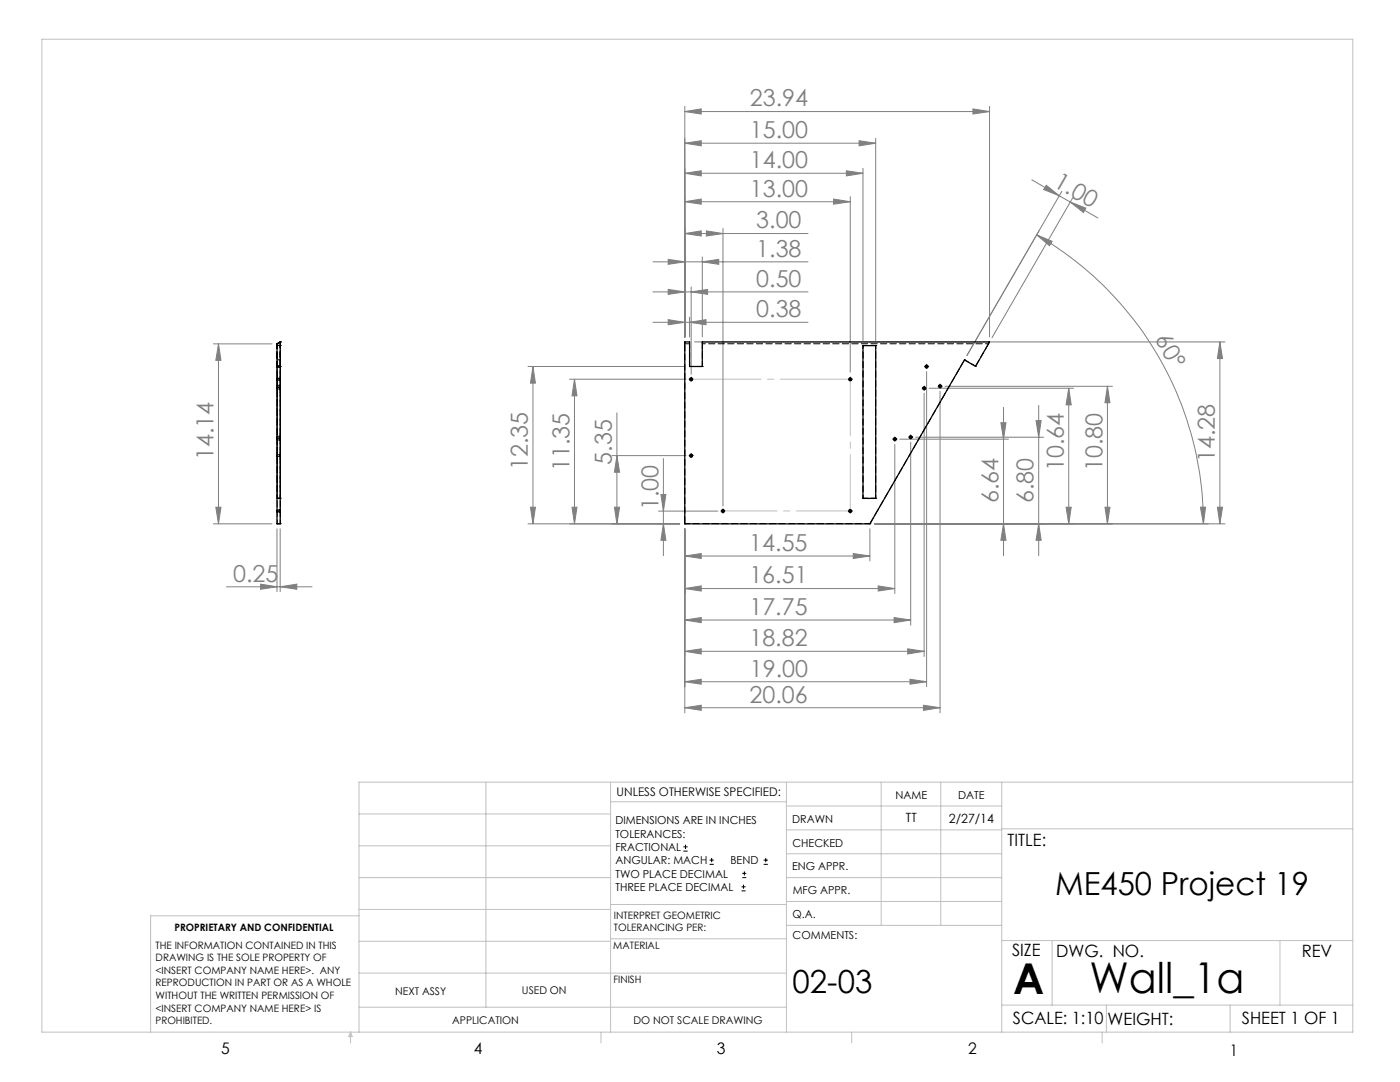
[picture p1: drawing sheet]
<svg xmlns="http://www.w3.org/2000/svg" width="279mm" height="216mm" viewBox="0 0 279 216" stroke-linecap="round" stroke-linejoin="round" font-family="sans-serif">
<g fill="none" stroke="#000" stroke-width=".2">
<path d="M137.7 75.7h.5M137.9 75.4v.5M169.4 75.7h.5M169.7 75.4v.5M184.2 77.5h.5M184.4 77.2v.5M184.7 73.1h.5M184.9 72.9v.5M187.4 77.1h.5M187.6 76.8v.5M137.7 90.9h.5M137.9 90.7v.5"/>
<path d="M178.3 87.6h.5M178.6 87.4v.5M181.5 87.2h.5M181.8 87v.5M144 102h.5M144.3 101.7v.5M169.4 102h.5M169.7 101.7v.5M136.4 169.8h.8M136.4 169h.8M136.8 168.6v.8M141.6 172.5h.9"/>
<path d="M141.6 171.6h.9M142 171.2v.8M148 177.8h.8M148 177h.8M148.1 175.1h.8M148.1 174.3h.8M148.4 176.5v.8M148.6 173.9v.8M152.4 172.5h.8M152.4 171.6h.8M152.8 171.2v.8"/>
</g>
<g fill="none" stroke="#808080" stroke-width=".2">
<path d="M136.7 22.3l3.2-.6v1.1zM136.7 28.6l3.2-.5v1zM136.7 34.6l3.2-.5v1zM136.7 21.2v46M136.7 22.3h60.8M136.7 28.6h38.1M136.7 34.6h35.5M166.4 39.7l3.3 .6-3.3 .4zM168.9 34.1l3.3 .5-3.3 .5zM169.7 39.2v35.1M171.4 28.1l3.4 .5-3.4 .5zM172.2 33.6v34.3"/>
<path d="M174.8 27.6v40.3M194.2 21.7l3.3 .6-3.3 .5zM197.5 21.2v46M205.9 35.9l5.5 3.2M208.8 37l2.6 2.1-3.1-1.3zM211.4 39.1l2.2 1.2M211.9 38.2l-18.9 32.7M214.1 39.4l-16.1 28M130.3 58.2h31M130.3 52.2h31M133.3 51.8l3.4 .4-3.4 .5zM133.3 57.7l3.4 .5-3.4 .5z"/>
<path d="M136.7 40.3l3.2-.6v1zM136.7 46.6l3.2-.5v1zM136.7 40.3h33M136.7 46.6h24.6M137.9 58.2l3.3-.5v1zM137.9 57.3v17.4M140.2 52.2l3.2-.4v.9zM140.2 51.3v15.9M141 46.1l3.3 .5-3.3 .5zM144.3 45.6v55.4M206.9 46.8l3.1 1.4-.6 .8zM206.9 46.8a66.6 66.6 0 0 1 33.3 57.7"/>
<path d="M213.6 40.3l3.1 1.2-.5 .9zM213.6 40.3l5.5 3.2M42.6 68.6h11.7M43.6 68.6v35.9M43.6 68.6l.5 3.3h-1zM105.4 73.1h31.2M106.4 73.1l.5 3.3h-1zM106.4 73.1v31.4M113.7 75.7h23.2M114.7 75.7l.4 3.3h-.9zM114.7 75.7v28.8M130.3 64.3h31"/>
<path d="M133.3 63.8l3.4 .5-3.4 .5zM137.6 64.3l3.3-.5v1zM137.6 63.3v3.9M138.6 68.2h105.9M184.4 78.5v52.5M184.9 74.2v62.8M185.5 77.5h28.8M187.6 78.1v64.1M188.6 77.1h33.4M213.3 77.5l.5 3.3h-1zM213.3 77.5v27M221 77.1l.5 3.3h-1z"/>
<path d="M221 77.1v27.4M243.5 68.2l.5 3.3h-1zM243.5 68.2v36.3M122.1 90.9h14.8M123.1 90.9l.5 3.3h-1zM123.1 82.4v22.1M131.9 98.7h1l-.5 3.3zM132.4 91.5v19.4M178.6 88.7v29.7M179.6 87.6h21.7M181.8 88.2v36.5M182.7 87.2h25.6"/>
<path d="M199.7 84.3h1.1l-.5 3.3zM200.3 81.3v29.6M206.8 83.9h1l-.5 3.3zM207.3 80.9v30M42.6 104.5h11.7M43.1 101.2h1l-.5 3.3zM45.2 117.1h17.1M52 116.6l3.3 .5-3.3 .5zM55.3 105.5v12.6M55.9 117.1l3.3-.5v1zM55.9 105.5v12.6M105.4 104.5h30.2"/>
<path d="M105.9 101.2h1l-.5 3.3zM114.2 101.2h.9l-.4 3.3zM122.6 101.2h1l-.5 3.3zM131.4 102h11.9M132.4 104.5l.5 3.3h-1zM136.7 110.9l3.2-.4v.9zM136.7 117.4l3.2-.5v1zM136.7 105.5v36.7M136.7 110.9h36.9M136.7 117.4h41.9M170.3 110.5l3.3 .4-3.3 .5zM173.6 105.5v6.4"/>
<path d="M174.6 104.5h69.9M175.3 116.9l3.3 .5-3.3 .5zM200.3 104.5l.5 3.3h-1.1zM207.3 104.5l.5 3.3h-1zM212.8 101.2h1l-.5 3.3zM220.5 101.2h1l-.5 3.3zM239.6 101.2h1l-.4 3.3zM243 101.2h1l-.5 3.3zM136.7 123.7l3.2-.5v1zM136.7 130l3.2-.5v1zM136.7 136l3.2-.5v1zM136.7 123.7h45.1"/>
<path d="M136.7 130h47.7M136.7 136h48.2M178.4 123.2l3.4 .5-3.4 .5zM181.2 129.5l3.2 .5-3.2 .5zM181.6 135.5l3.3 .5-3.3 .5zM136.7 141.2l3.2-.5v1zM136.7 141.2h50.9M184.3 140.7l3.3 .5-3.3 .5z"/>
</g>
<g fill="none" stroke="#000" stroke-width=".2" stroke-dasharray="15.2 1.3 1.3 1.3">
<path d="M137.7 75.7h-.2M137.9 75.4v-.1M137.9 75.9v.2M138.2 75.7h.2M169.4 75.7h-.1M169.7 75.4v-.1M169.7 75.9v.2M169.9 75.7h.2M184.2 77.5h-.2M184.5 77.2v-.2M184.5 77.7v.2M184.7 73.1h-.2"/>
<path d="M184.7 77.5h.2M184.9 72.9v-.2M184.9 73.4v.1M185.2 73.1h.1M187.4 77.1h-.2M187.6 76.8v-.2M187.6 77.3v.2M187.9 77.1h.1M137.7 90.9h-.2M137.9 90.7v-.2M137.9 91.2v.1M138.2 90.9h.2"/>
<path d="M178.3 87.6h-.1M178.6 87.4v-.2M178.6 87.9v.1M178.8 87.6h.2M181.5 87.2h-.2M181.8 87v-.2M181.8 87.5v.1M182 87.2h.2M144 102h-.1M144.3 101.7v-.2M144.3 102.2v.2M144.5 102h.2"/>
<path d="M169.4 102h-.1M169.7 101.7v-.2M169.7 102.2v.2M169.9 102h.2"/>
</g>
<path d="M169.7 75.7v26.3" fill="none" stroke="#c0c0c0" stroke-width=".2" stroke-dasharray="15.2 1.3 1.3 1.3" stroke-dashoffset="4"/>
<path d="M169.7 102h-25.4" fill="none" stroke="#c0c0c0" stroke-width=".2" stroke-dasharray="15.2 1.3 1.3 1.3" stroke-dashoffset="4.4"/>
<path d="M137.9 75.7h31.8" fill="none" stroke="#c0c0c0" stroke-width=".2" stroke-dasharray="15.2 1.3 1.3 1.3" stroke-dashoffset="1.3"/>
<g fill="none" stroke="#c0c0c0" stroke-width=".2">
<path d="M8.4 7.8h261.6v198.2h-261.6zM97 156.1v44.9M121.8 156.1v49.9M121.8 160h35.2M157 156.1v49.9M175.9 156.1v28.5M187.7 156.1v28.5M199.9 156.1v49.9M270 156.1h-198.4v49.9M71.6 175.1h50.2M71.6 168.8h50.2M71.6 162.4h50.2"/>
<path d="M157 170.4h42.9M157 165.6h42.9M157 160.8h42.9M157 175.1h42.9M157 179.9h42.9M199.9 165.4h70.1M71.6 194.2h85.4M71.6 187.8h50.2M71.6 181.5h50.2M71.6 182.7h-41.5v23.3M121.8 187.3h35.2M121.8 180.5h35.2"/>
<path d="M157 184.6h42.9M199.9 187.7h70.1M210 187.7v12.9M255.4 187.7v12.9M70 206v2.1M70 206l.3 .8h-.7zM71.6 201h85.4M119.9 206v2.1M170 206v2.1M199.9 200.6h70.1M220 206v2.1M220.8 200.6v5.4"/>
<path d="M245.5 200.6v5.4"/>
</g>
<g fill="#808080">
<path d="M239.6 101.2h1l-.4 3.3zM206.9 46.8l3.1 1.4-.6 .8z"/>
<path d="M213.6 40.3l3.1 1.2-.5 .9zM208.8 37l2.6 2.1-3.1-1.3z"/>
<path d="M55.9 117.1l3.3-.5v1zM52 116.6l3.3 .5-3.3 .5z"/>
<path d="M136.7 110.9l3.2-.4v.9zM170.3 110.5l3.3 .4-3.3 .5z"/>
<path d="M136.7 22.3l3.2-.6v1.1zM194.2 21.7l3.3 .6-3.3 .5zM136.7 117.4l3.2-.5v1zM175.3 116.9l3.3 .5-3.3 .5zM136.7 123.7l3.2-.5v1zM178.4 123.2l3.4 .5-3.4 .5zM136.7 130l3.2-.5v1zM181.2 129.5l3.2 .5-3.2 .5zM136.7 40.3l3.2-.6v1zM166.4 39.7l3.3 .6-3.3 .4zM133.3 57.7l3.4 .5-3.4 .5zM137.9 58.2l3.3-.5v1z"/>
<path d="M171.4 28.1l3.4 .5-3.4 .5zM136.7 28.6l3.2-.5v1zM168.9 34.1l3.3 .5-3.3 .5zM136.7 34.6l3.2-.5v1zM140.2 52.2l3.2-.4v.9zM133.3 51.8l3.4 .4-3.4 .5zM137.6 64.3l3.3-.5v1zM133.3 63.8l3.4 .5-3.4 .5zM181.6 135.5l3.3 .5-3.3 .5zM136.7 136l3.2-.5v1zM184.3 140.7l3.3 .5-3.3 .5zM136.7 141.2l3.2-.5v1zM141 46.1l3.3 .5-3.3 .5zM136.7 46.6l3.2-.5v1z"/>
<path d="M122.6 101.2h1l-.5 3.3zM123.1 90.9l.5 3.3h-1zM114.2 101.2h.9l-.4 3.3zM114.7 75.7l.4 3.3h-.9zM207.3 104.5l.5 3.3h-1zM206.8 83.9h1l-.5 3.3zM212.8 101.2h1l-.5 3.3zM213.3 77.5l.5 3.3h-1z"/>
<path d="M43.6 68.6l.5 3.3h-1zM43.1 101.2h1l-.5 3.3zM131.9 98.7h1l-.5 3.3zM132.4 104.5l.5 3.3h-1zM106.4 73.1l.5 3.3h-1zM105.9 101.2h1l-.5 3.3zM199.7 84.3h1.1l-.5 3.3zM200.3 104.5l.5 3.3h-1.1zM221 77.1l.5 3.3h-1zM220.5 101.2h1l-.5 3.3zM243.5 68.2l.5 3.3h-1zM243 101.2h1l-.5 3.3z"/>
</g>
<g fill="none" stroke="#000" stroke-width=".25">
<path d="M55.3 68.6l.6-.4v36.3h-.6zM136.7 68.2h.9v4.9h2.6v-4.9h57.3l-2.8 4.9-2.2-1.3-18.9 32.7h-36.9zM172.2 69h2.6v30.4h-2.6z"/>
<circle cx="137.9" cy="75.7" r=".17"/>
<circle cx="137.9" cy="75.7" r=".29"/>
<circle cx="169.7" cy="75.7" r=".17"/>
<circle cx="169.7" cy="75.7" r=".29"/>
<circle cx="184.4" cy="77.5" r=".29"/>
<circle cx="184.5" cy="77.5" r=".16"/>
<circle cx="184.9" cy="73.2" r=".17"/>
<circle cx="184.9" cy="73.2" r=".29"/>
<circle cx="187.6" cy="77.1" r=".28"/>
<circle cx="187.6" cy="77.1" r=".16"/>
<circle cx="137.9" cy="90.9" r=".17"/>
<circle cx="137.9" cy="90.9" r=".29"/>
<circle cx="178.6" cy="87.6" r=".29"/>
<circle cx="178.6" cy="87.6" r=".16"/>
<circle cx="181.7" cy="87.2" r=".15"/>
<circle cx="181.8" cy="87.2" r=".28"/>
<circle cx="144.3" cy="102" r=".17"/>
<circle cx="144.3" cy="102" r=".29"/>
<circle cx="169.7" cy="102" r=".17"/>
<circle cx="169.7" cy="102" r=".29"/>
</g>
<g fill="none" stroke="#000" stroke-width=".2" stroke-dasharray="1.3 .6">
<path d="M55.3 68.6h.1M55.3 73.1h.1M55.3 68.9h.1M55.3 73.1h.6M55.3 68.9h.6M55.3 71.8h.6M55.3 75.8h.5M55.3 77.6h.5M55.3 73.3h.5M55.3 77.2h.5M55.8 75.8l.1 .2M55.8 75.5h-.5"/>
<path d="M55.8 77.6l.1 .1M55.8 77.3h-.5M55.8 73.3l.1 .1M55.8 73h-.5M55.8 77.2l.1 .1M55.8 76.9h-.5M55.9 68.2h.1M55.9 73.1h.1M55.9 68.9h.1M55.9 75.4l-.1 .1M55.9 77.2l-.1 .1M55.9 72.8l-.1 .2"/>
<path d="M55.9 76.8l-.1 .1M136.7 68.2v.4M137.6 68.2v.4M137.6 73.1h.1M140.2 68.6v-.4M140.2 73.1h.1M172.2 68.9h.1M174.8 68.9h.1M192.5 71.8h.1M194.7 73.1h.1M194.7 73.1l2.6-4.5M197.3 68.6l.2-.4"/>
<path d="M55.3 99.4h.1M55.3 99.4h.6M55.3 91.1h.5M55.3 87.8h.5M55.3 87.4h.5M55.8 91.1l.1 .1M55.8 90.7h-.5M55.8 87.8l.1 .1M55.8 87.5h-.5M55.8 87.4l.1 .1M55.8 87.1h-.5M55.9 99.4h.1"/>
<path d="M55.9 90.6l-.1 .1M55.9 87.3l-.1 .2M55.9 86.9l-.1 .2M172.2 99.4h.1M174.8 99.4h.1M55.3 104.5h.1M55.3 104.5h.6M55.3 102.1h.5M55.8 102.1l.1 .1M55.8 101.8h-.5M55.9 104.5h.1M55.9 101.7l-.1 .1"/>
<path d="M136.7 104.5h.1M173.6 104.5h.1"/>
</g>
<g fill="none" stroke="#000" stroke-width=".2" stroke-dasharray="1.3 .6" stroke-dashoffset=".3">
<path d="M55.3 73.1v-4.5M55.3 75.7v-.2v.3v-.1M55.3 68.6v4.5M55.3 77.5v-.2v.3v-.1M55.3 73.1v-.1v.3v-.2M55.3 77.1v-.2v.3v-.1M55.8 75.7v-.2v.3v-.1M55.8 77.5v-.2v.3v-.1M55.8 73.2v-.2v.3v-.1M55.8 77.1v-.2v.3v-.1M137.6 73.1v-4.5M140.2 68.6v4.5"/>
<path d="M140.2 73.1h-2.6M174.8 68.9h-2.6M194.7 73.1l-2.2-1.3M55.3 90.9v-.2v.4v-.2M55.3 87.6v-.1v.3v-.2M55.3 87.2v-.1v.3v-.2M55.8 91v-.3v.4v-.1M55.8 87.7v-.2v.3v-.1M55.8 87.3v-.2v.3v-.1M172.2 99.4h2.6M55.3 102v-.2v.3v-.1M55.8 102v-.2v.3v-.1"/>
<path d="M136.7 104.5h36.9"/>
</g>
<path d="M55.9 68.2v4.9M55.9 73.1v-4.9" fill="none" stroke="#000" stroke-width=".2" stroke-dasharray="1.3 .6" stroke-dashoffset=".1"/>
<path d="M55.3 68.6l.6-.4M55.9 68.2l-.6 .4" fill="none" stroke="#000" stroke-width=".2" stroke-dasharray="1.3 .6" stroke-dashoffset=".4"/>
<g fill="none" stroke="#000" stroke-width=".2" stroke-dasharray="1.3 .6" stroke-dashoffset=".6">
<path d="M55.3 68.9v30.5M55.3 73.1v-1.3M55.9 75.7v-.3v.6v-.3M55.9 68.9v30.5M55.9 77.5v-.3v.5v-.2M55.9 73.1v-.3v.6v-.3M55.9 77.1v-.3v.5v-.2M55.9 73.1v-1.3M172.2 68.9v30.5M55.3 99.4v-30.5M55.9 90.9v-.3v.6v-.3M55.9 99.4v-30.5"/>
<path d="M55.9 87.6v-.3v.6v-.3M55.9 87.2v-.3v.6v-.3M174.8 99.4v-30.5M55.9 102v-.3v.5v-.2"/>
</g>
<g fill="none" stroke="#000" stroke-width=".2" stroke-dasharray="1.3 .6" stroke-dashoffset=".5">
<path d="M55.3 71.8v32.7M55.9 71.8v32.7M136.7 68.6h.9M138.1 75.7a.16 .16 0 0 0-.2-.2 .16 .16 0 0 0-.1 .3 .16 .16 0 0 0 .3-.1M169.9 75.7a.18 .18 0 0 0-.3-.2 .16 .16 0 0 0 0 .3 .16 .16 0 0 0 .2-.1h.1M184.6 77.5a.16 .16 0 0 0-.2-.2 .16 .16 0 0 0-.1 .3 .16 .16 0 0 0 .3-.1M185.1 73.1a.16 .16 0 0 0-.2-.1 .16 .16 0 0 0-.1 .2 .16 .16 0 0 0 .3 0v-.1M187.8 77.1a.16 .16 0 0 0-.2-.2 .16 .16 0 0 0-.1 .3 .16 .16 0 0 0 .3-.1M138.1 90.9a.16 .16 0 0 0-.2-.1 .16 .16 0 0 0-.1 .2 .16 .16 0 0 0 .3 0v-.1M178.8 87.6a.16 .16 0 0 0-.3-.1 .16 .16 0 0 0 0 .2 .16 .16 0 0 0 .2 0l.1-.1M181.9 87.2a.16 .16 0 0 0-.2-.1 .16 .16 0 0 0-.1 .2 .16 .16 0 0 0 .3 0v-.1M144.5 102a.18 .18 0 0 0-.3-.2 .16 .16 0 0 0 0 .3 .16 .16 0 0 0 .2-.1h.1"/>
<path d="M169.9 102a.18 .18 0 0 0-.3-.2 .16 .16 0 0 0 0 .3 .16 .16 0 0 0 .2-.1h.1"/>
</g>
<path d="M136.7 68.6v35.9" fill="none" stroke="#000" stroke-width=".2" stroke-dasharray="1.3 .6" stroke-dashoffset="-.2"/>
<path d="M192.5 71.8l-18.9 32.7" fill="none" stroke="#000" stroke-width=".2" stroke-dasharray="1.3 .6" stroke-dashoffset="-.1"/>
<path d="M140.2 68.6h57.1" fill="none" stroke="#000" stroke-width=".2" stroke-dasharray="1.3 .6" stroke-dashoffset=".7"/>
<g font-size="8.5">
<text x="202.2" y="198.3">A</text>
<text x="217.4" y="198.1">Wall_1a</text>
</g>
<g font-size="6.3">
<text x="210.6" y="178.6">ME450 Project 19</text>
<text x="158.2" y="198.1">02-03</text>
</g>
<g font-size="4.7" fill="#808080">
<text x="149.6" y="21.2">23.94</text>
<text x="149.6" y="27.6">15.00</text>
<text x="149.6" y="33.6">14.00</text>
<text x="149.6" y="39.2">13.00</text>
<text x="210.1" y="37.1" transform="rotate(30 210.1 37.1)">1.00</text>
<text x="150.9" y="45.6">3.00</text>
<text x="150.9" y="51.2">1.38</text>
<text x="150.9" y="57.2">0.50</text>
<text x="150.9" y="63.3">0.38</text>
<text x="230.4" y="67.7" transform="rotate(60 230.4 67.7)">60°</text>
<text x="42.6" y="91.9" transform="rotate(-90 42.6 91.9)">14.14</text>
<text x="105.4" y="93.8" transform="rotate(-90 105.4 93.8)">12.35</text>
<text x="113.7" y="94" transform="rotate(-90 113.7 94)">11.35</text>
<text x="122.1" y="92.7" transform="rotate(-90 122.1 92.7)">5.35</text>
<text x="212.3" y="94" transform="rotate(-90 212.3 94)">10.64</text>
<text x="220" y="94" transform="rotate(-90 220 94)">10.80</text>
<text x="242.5" y="92.2" transform="rotate(-90 242.5 92.2)">14.28</text>
<text x="131.4" y="101.8" transform="rotate(-90 131.4 101.8)">1.00</text>
<text x="199.3" y="100.4" transform="rotate(-90 199.3 100.4)">6.64</text>
<text x="206.3" y="100.4" transform="rotate(-90 206.3 100.4)">6.80</text>
<text x="149.5" y="109.9">14.55</text>
<text x="46.5" y="116">0.25</text>
<text x="149.6" y="116.4">16.51</text>
<text x="149.6" y="122.7">17.75</text>
<text x="149.6" y="128.9">18.82</text>
<text x="149.6" y="135">19.00</text>
<text x="149.6" y="140.2">20.06</text>
</g>
<g font-size="3.4">
<text x="201.1" y="168.8">TITLE:</text>
<text x="202" y="190.8">SIZE</text>
<text x="210.8" y="190.9">DWG. NO.</text>
<text x="259.8" y="191">REV</text>
<text x="202.1" y="204.4">SCALE: 1:10</text>
<text x="221" y="204.5">WEIGHT:</text>
<text x="247.8" y="204.4">SHEET 1 OF 1</text>
</g>
<g font-size="3.2">
<text x="44.2" y="210.4">5</text>
<text x="94.6" y="210.3">4</text>
<text x="143.1" y="210.4">3</text>
<text x="193.2" y="210.3">2</text>
<text x="245.4" y="210.6">1</text>
</g>
<g font-size="2.5">
<text x="180.8" y="164.1">TT</text>
<text x="189.4" y="164.2">2/27/14</text>
</g>
<text font-size="2.4" x="123.1" y="158.9">UNLESS OTHERWISE SPECIFIED:</text>
<g font-size="2.2">
<text x="178.7" y="159.4">NAME</text>
<text x="191.2" y="159.4">DATE</text>
<text x="122.8" y="164.5">DIMENSIONS ARE IN INCHES</text>
<text x="122.8" y="167.1">TOLERANCES:</text>
<text x="158.1" y="164.2">DRAWN</text>
<text x="122.8" y="169.8">FRACTIONAL</text>
<text x="122.8" y="172.5">ANGULAR: MACH</text>
<text x="145.8" y="172.5">BEND</text>
<text x="158.1" y="173.7">ENG APPR.</text>
<text x="158.2" y="169.1">CHECKED</text>
<text x="122.8" y="175.1">TWO PLACE DECIMAL</text>
<text x="122.8" y="177.8">THREE PLACE DECIMAL</text>
<text x="158.2" y="178.4">MFG APPR.</text>
<text x="158.2" y="183.2">Q.A.</text>
<text x="158.2" y="187.4">COMMENTS:</text>
</g>
<g font-size="2.1">
<text x="78.8" y="198.5">NEXT ASSY</text>
<text x="104.2" y="198.4">USED ON</text>
<text x="90.2" y="204.3">APPLICATION</text>
<text x="126.4" y="204.3">DO NOT SCALE DRAWING</text>
</g>
<g font-size="2">
<text x="34.8" y="185.7">PROPRIETARY AND CONFIDENTIAL</text>
<text x="122.5" y="183.3">INTERPRET GEOMETRIC</text>
<text x="122.5" y="185.9">TOLERANCING PER:</text>
<text x="31.1" y="189.3">THE INFORMATION CONTAINED IN THIS</text>
<text x="31.1" y="191.8">DRAWING IS THE SOLE PROPERTY OF</text>
<text x="122.4" y="189.4">MATERIAL</text>
<text x="31.1" y="194.3">&lt;INSERT COMPANY NAME HERE&gt;. ANY</text>
<text x="31.1" y="196.8">REPRODUCTION IN PART OR AS A WHOLE</text>
<text x="122.4" y="196.2">FINISH</text>
<text x="31.1" y="199.4">WITHOUT THE WRITTEN PERMISSION OF</text>
<text x="31.1" y="201.9">&lt;INSERT COMPANY NAME HERE&gt; IS</text>
<text x="31.1" y="204.4">PROHIBITED.</text>
</g>
</svg>
